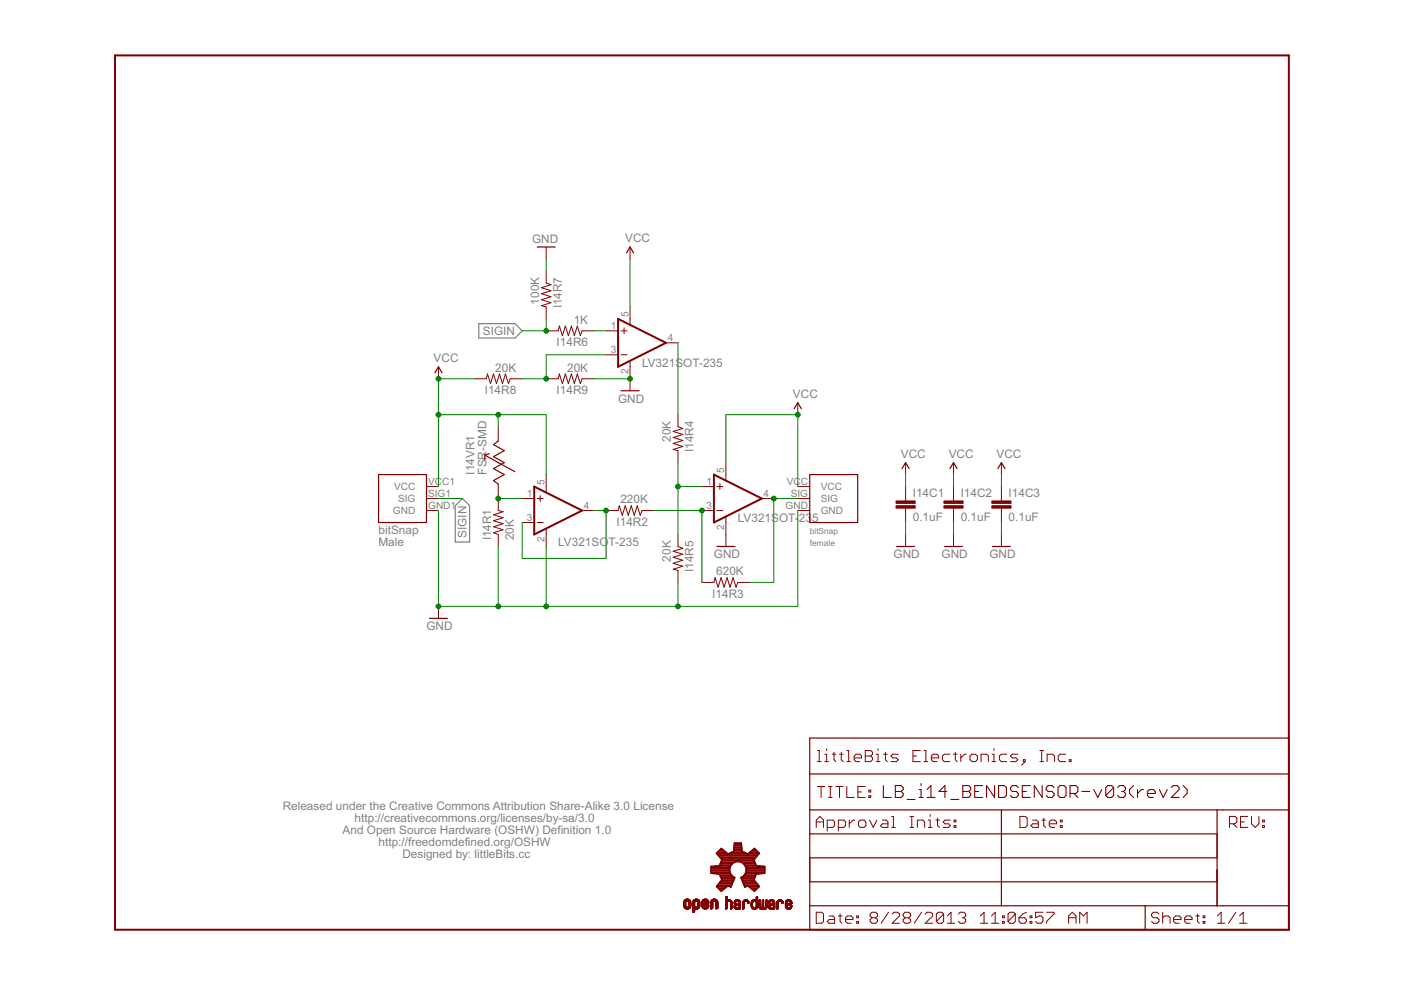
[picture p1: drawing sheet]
<svg xmlns="http://www.w3.org/2000/svg" width="297mm" height="210mm" viewBox="0 0 297 210" stroke-linecap="round" stroke-linejoin="round" font-family="sans-serif">
<path d="M101.5 68.6h7.7l1.5 1.5-1.5 1.6h-7.7zM98 105.7l1.6 1.5v7.7h-3.1v-7.7z" fill="none" stroke="#808080" stroke-width=".25"/>
<g fill="none" stroke="#800000" stroke-width=".21">
<path d="M115.8 52.4v2.5M115.8 57.4v2.6l1 .4-2 .6 2 .6-2 .7 2 .6-2 .6 2 .7-2 .6 1 .3v2.5M133.6 52.4v2.5M93 77.8v2.5M115.8 70.1h2.5l.3-1 .6 2.1 .7-2.1 .6 2.1 .6-2.1 .7 2.1 .6-2.1 .6 2.1 .4-1.1h2.6M128.5 70.1h2.5M128.5 75.2h2.5M131.7 70.1h1.2M131.7 75.2h1.2M132.3 69.5v1.3M133.6 65.1v3.7M133.6 76.6v6.2"/>
<path d="M141.2 72.7h2.5M100.6 80.3h2.5l.3-1 .6 2 .6-2 .7 2 .6-2 .6 2 .7-2 .6 2 .4-1h2.5M105.6 90.5v3M115.8 80.3h2.5l.3-1 .6 2 .7-2 .6 2 .6-2 .7 2 .6-2 .6 2 .4-1h2.6M143.7 87.9v2.6l1.1 .3-2.1 .7 2.1 .6-2.1 .7 2.1 .6-2.1 .6 2.1 .7-2.1 .6 1 .2v2.6M153.9 98.1v3.7M169.1 85.4v2.5M192 98.1v2.5M202.2 98.1v2.5M212.3 98.1v2.5M90.4 105.7h2.6M90.4 108.2h2.6"/>
<path d="M90.4 103.2h2.6M105.6 102.7v5.5l1.1 .3-2.1 .6 2.1 .7-2.1 .6 2.1 .6-2.1 .7 2.1 .6-2.1 .6 1 .4v2.6M110.7 105.7h2.6M110.7 110.8h2.6M113.9 105.7h1.3M113.9 110.8h1.3M114.5 105.1v1.2M115.8 100.6v3.8M115.8 112.2v3.7M123.4 108.2h2.6M128.5 108.2h2.5l.3-1 .6 2.1 .7-2.1 .6 2.1 .6-2.1 .7 2.1 .6-2.1 .6 2.1 .4-1.1h2.6M143.7 113.3v2.6l1.1 .3-2.1 .7 2.1 .6-2.1 .7 2.1 .6-2.1 .6 2.1 .7-2.1 .6 1 .2v2.6"/>
<path d="M148.8 108.2h2.6M148.8 103.2h2.6M152 108.2h1.3M152 103.2h1.3M152.6 102.5v1.3M153.9 109.6v6.3M161.5 105.7h2.6M169.1 105.7h2.6M169.1 108.2h2.6M169.1 103.2h2.6M192 103.2v3M192 107.7v3.1"/>
<path d="M192 113.3v2.6M202.2 103.2v3M202.2 107.7v3.1M202.2 113.3v2.6M212.3 103.2v3M212.3 107.7v3.1M212.3 113.3v2.6M93 128.6v2.5M148.8 123.5h2.6l.2-1 .7 2 .6-2 .6 2 .7-2 .6 2 .6-2 .7 2 .3-1h2.6M173.3 159.1h.4v2.4M174.9 159.9h.4v1.6M175.3 158.7v.4"/>
<path d="M176.4 159.9h.8M176.8 159.5v1.6l.4 .4M178 159.9h.8M178.4 159.5v1.6l.4 .4M179.5 159.1h.4v2.4M183.5 159.1h1.1l.4 .4v.4l-.4 .4 .4 .4v.4l-.4 .4h-1.1zM185.8 159.9h.4v1.6M186.2 158.7v.4M187.3 159.9h.8M187.7 159.5v1.6l.4 .4M190.5 159.9h-1.2l-.4 .4 .4 .4h.8l.4 .4-.4 .4h-1.2M195.1 159.1h-1.5v2.4h1.5"/>
<path d="M195.9 159.1h.4v2.4M201.4 159.9h-1.2l-.4 .4v.8l.4 .4h1.2M202.1 159.9h.8M202.5 159.5v1.6l.4 .4M203.7 159.9v1.6M204.9 159.9h-.4l-.8 .8M210.3 159.9h.4v1.6M210.7 158.7v.4M213.4 159.9h-1.1l-.4 .4v.8l.4 .4h1.1M215.8 159.9h-1.2l-.4 .4 .4 .4h.8l.4 .4-.4 .4h-1.2M220.5 159.1h.8M220.9 159.1v2.4"/>
<path d="M225.9 159.9h-1.2l-.3 .4v.8l.3 .4h1.2M173.1 175.4v-1.5l.7-.8 .8 .8v1.5M173.1 174.3h1.5M173.3 166.8h1.6M173.3 161.5h.8M174.1 166.8v2.3M174.9 161.5h.7M175.4 175.4h1.2l.4-.4v-.7l-.4-.4h-1.2v2.3M175.6 166.8h.8M175.6 169.1h.8M176 166.8v2.3M177.2 166.8h1.6"/>
<path d="M177.7 175.4h1.2l.4-.4v-.7l-.4-.4h-1.2v2.3M178 166.8v2.3M179.5 166.8v2.3h1.6M179.5 161.5h.8M180.1 173.9v1.5M181.1 160.7h1.6v-.4l-.4-.4h-.8l-.4 .4v.8l.4 .4h.8M181.3 173.9h-.5l-.7 .8M181.9 167.9h.8M182 174.3l.4-.4h.8l.4 .4v.7l-.4 .4h-.8l-.4-.4zM183.5 166.8h-1.6v2.3h1.6M183.5 160.3h1.1M184.2 168.7h.4v.4h-.4z"/>
<path d="M184.2 167.5h.4v.4h-.4zM184.4 173.9l.7 1.5 .8-1.5M185.8 161.5h.8M187.1 173.9h.8l.4 .4v1.1h-1.2l-.4-.4 .4-.3h1.2M189 173.1h.4v2.3M189 175.4h.8M192.9 173.1h.8M192.9 175.4h.8M193.3 173.1v2.3M193.6 160.3h.8M194.5 175.4v-1.5h1.2l.3 .4v1.1M195.9 161.5h.8"/>
<path d="M196.8 175.4h.8M196.8 173.9h.4v1.5M197.2 172.7v.4M197.5 160.7h1.5v-.4l-.4-.4h-.7l-.4 .4v.8l.4 .4h.7M198.4 173.9h.8M198.8 173.5v1.5l.4 .4M201.5 173.9h-1.2l-.4 .4 .4 .4h.8l.4 .3-.4 .4h-1.2M202.3 175h.4v.4h-.4zM202.3 173.9h.4v.4h-.4zM205.7 160.3l.4-.4h.7l.4 .4v.8l-.4 .4h-.7l-.4-.4zM208 161.5v-1.6h1.2l.3 .4v1.2M210.3 161.5h.8"/>
<path d="M216.2 173.1h1.2l.4 .4v1.5l-.4 .4h-1.2zM217 161.1h.4v.4h-.4zM217.4 161.5l-.8 .7M218.9 173.9h.8l.4 .4v1.1h-1.2l-.3-.4 .3-.3h1.2M220.5 161.5h.8M220.9 173.9h.8M221.3 173.5v1.5l.4 .4M222 161.5v-1.6h1.2l.4 .4v1.2M222.5 174.7h1.5v-.4l-.4-.4h-.7l-.4 .4v.7l.4 .4h.7M224.8 175h.4v.4h-.4zM224.8 173.9h.4v.4h-.4zM226.7 161.1h.4v.4h-.4z"/>
<path d="M260.7 174.7h1.2l.3-.4v-.8l-.3-.4h-1.2v2.3M261.5 174.7l.7 .7M263 174.3h.8M264.6 173.1h-1.6v2.3h1.6M265.3 173.1v1.6l.8 .7 .8-.7v-1.6M267.7 175h.4v.4h-.4zM267.7 173.9h.4v.4h-.4zM145 192.1h.4M145 192h.4M145 191.9h.4M145 191.8h.4M145 191.7h.4"/>
<path d="M145 191.6h.4M145 191.5h.4M145 191.4h.4M145 191.3h.4M145 192.2l.5 .1M145 192.2h.5M145 191.2h.4M145 192.3h.6M145.1 192.3h1.3M145.1 191h1.3M145.1 190.9h1.2M145.2 192.5h1.1"/>
<path d="M145.2 190.8h1.1M145.2 192.6h1M145.2 190.8h1M145.3 190.7h.8M145.4 192.7h.7M145.4 191.2h-.4M145.5 192.7h.5M145.5 190.7h.5M145.5 191.1h-.5M145.6 190.6h.3M145.9 191.1h.5M145.9 192.3h.5"/>
<path d="M146 191.1h.4M146 192.2h.4M146 191.2h.4M146 191.2h.5M146 192.1h.5M146 192h.5M146 191.9h.5M146 191.8h.5M146 191.7h.5M146 191.6h.5M146 191.5h.5M146 191.4h.5"/>
<path d="M146 191.3h.5M146.3 192.4l-1.2 .1M146.4 192.4h-1.3M146.4 191l-1.4 .1M146.4 192.3h-.5M146.5 192.1l-.5 .1M146.9 193.2h.4M146.9 193.1h.4M146.9 193h.4M146.9 192.9h.4M146.9 192.8h.4M146.9 192.3l1.4 .1"/>
<path d="M146.9 192.3h.6M146.9 192.2h.5M146.9 192.1l.4 .1M146.9 192.1h.4M146.9 192h.4M146.9 191.9h.4M146.9 191.8h.4M146.9 191.7h.4M146.9 191.6h.4M146.9 191.5h.4M146.9 191.4h.4M146.9 191.3h.4"/>
<path d="M146.9 193.4h.1M147 191h1.3M147 190.9h1.2M147.1 190.9h1.1M147.1 193.4h-.2M147.1 190.8h1.1M147.2 190.8h.9M147.2 190.7h.8M147.3 193.3l-.4 .1M147.3 193.3h-.4M147.3 191.2h-.4M147.4 191.1l-.5 .1"/>
<path d="M147.4 190.7h.5M147.5 191.1h-.6M147.5 190.6h.3M147.8 191.1h.5M147.9 192.7h-1M147.9 192.2h.4M147.9 191.1h.4M147.9 191.2h.5M148 192.1h.4M148 191.2h.4M148 192h.4M148 191.9h.4"/>
<path d="M148 191.8h.4M148 191.7h.4M148 191.6h.4M148 191.5h.4M148 191.4h.4M148 191.3h.4M148 192.7h-1.1M148.1 192.6h-1.2M148.2 192.5h-1.3M148.2 192.4l-1.3 .1M148.3 192.4h-1.4M148.3 191l-1.3 .1"/>
<path d="M148.3 192.3h-.5M148.4 192.2h-.5M148.8 192.2h.5M148.8 192.1h.4M148.8 191.5h1.5M148.8 191.5h.4M148.8 191.4h.4M148.8 191.3h.4M148.8 191.2h.4M148.8 192.3h.6M148.8 192.2l.5 .1M148.9 192.3h1.3"/>
<path d="M148.9 192.4h1.3M148.9 191h1.3M148.9 190.9h1.3M148.9 192.4h1.2M149 192.5h1.1M149 190.9h1.1M149 190.8h1.1M149 192.6h1M149.1 192.6h.9M149.1 190.8h.9M149.2 192.7h.7M149.2 190.7h.7"/>
<path d="M149.2 191.3h-.4M149.3 192h-.5M149.3 192.7h.5M149.3 190.7h.5M149.3 191.1l-.5 .1M149.4 192h-.6M149.4 191.1h-.6M149.4 191.5h.9M149.4 190.6h.3M149.5 191.5h.8M149.5 191.9h-.7M149.6 191.9h-.8"/>
<path d="M149.6 191.4h.7M149.7 191.8h-.9M149.7 191.4h.6M149.7 191.1h.5M149.8 192.3h.4M149.8 191.1h.5M149.8 192.2h.5M149.8 191.2h.5M149.8 191.7l-1 .1M149.8 191.3h.5M149.9 192.1h.4M149.9 192h.4"/>
<path d="M149.9 191.9h.4M149.9 191.7h-1.1M150 191.9h.3M150.1 191.6l-1.3 .1M150.2 191.8h.1M150.2 191.6h-1.4M150.2 192.3h-.5M150.2 191l-1.3 .1M150.7 192.7h.3M150.7 192.6h.4M150.7 192.5h.4M150.7 192.4h.4"/>
<path d="M150.7 192.3h.4M150.7 192.2h.4M150.7 192.1h.4M150.7 192h.4M150.7 191.9h.4M150.7 191.8h.4M150.7 191.7h.4M150.7 191.6h.4M150.7 191.5h.4M150.7 191.4h.4M150.7 191.3h.4M150.7 192.7h.2"/>
<path d="M150.8 191h1.3M150.8 190.9h1.3M150.9 190.9h1.1M150.9 190.8h1.1M151 190.8h.9M151 190.7h.8M151.1 192.6h-.4M151.2 191.2h-.5M151.2 190.7h.5M151.2 191.1l-.5 .1M151.3 191.1h-.5M151.3 190.6h.3"/>
<path d="M151.6 191.1h.5M151.7 191.1h.5M151.7 191.2h.5M151.8 192.7h.3M151.8 192.6h.4M151.8 192.5h.4M151.8 192.4h.4M151.8 192.3h.4M151.8 192.2h.4M151.8 192.1h.4M151.8 192h.4M151.8 191.9h.4"/>
<path d="M151.8 191.8h.4M151.8 191.7h.4M151.8 191.6h.4M151.8 191.5h.4M151.8 191.4h.4M151.8 191.3h.4M151.8 191.2h.4M151.8 192.7h.2M152.1 191l-1.3 .1M152.2 192.6h-.4M153.8 192.6h.3M153.8 192.5h.3"/>
<path d="M153.8 192.4h.3M153.8 192.3h.3M153.8 192.2h.3M153.8 192.1h.3M153.8 192h.3M153.8 191.9h.3M153.8 191.8h.3M153.8 191.7h.3M153.8 191.6h.3M153.8 191.5h.3M153.8 191.4h.3M153.8 191.3h.3"/>
<path d="M153.8 191.3h.4M153.8 191.2h.4M153.8 191h1.2M153.8 190.9h1.2M153.8 190.9h1.1M153.8 190.8h1.1M153.8 190.8h.3M153.8 190.7h.3M153.8 190.6h.3M153.8 190.5h.3M153.8 190.4h.3M153.8 190.3h.3"/>
<path d="M153.8 190.2h.3M153.9 190.1h.2M154 190.1h.1M154 192.7h-.2M154.1 192.7h-.3M154.2 191.2l-.4 .1M154.3 191.1l-.5 .1M154.3 190.8h.4M154.4 191.1h-.6M154.6 191.1h.5M154.7 191.1h.5M154.8 191.2h.4"/>
<path d="M154.9 191.3h.3M154.9 192.6h.3M154.9 192.5h.3M154.9 192.4h.3M154.9 192.3h.3M154.9 192.2h.3M154.9 192.1h.3M154.9 192h.3M154.9 191.9h.3M154.9 191.8h.3M154.9 191.7h.3M154.9 191.6h.3"/>
<path d="M154.9 191.5h.3M154.9 191.4h.3M155 192.8h.1M155.1 191l-1.3 .1M155.1 192.7h-.2M155.2 192.7h-.3M155.7 192.4h.3M155.7 192.3l.3 .1M155.7 192.3h.3M155.7 192.2h.2M155.7 192.1h.3M155.7 191.5h.1"/>
<path d="M155.7 191.4h.2M155.7 191.3h.3M155.7 192.4l.4 .1M155.7 191.2h.3M155.7 192.5h.8M155.7 192.6h.8M155.8 192.6h.7M155.8 191.1h1.1M155.9 192.7h.6M155.9 191h.9M155.9 190.9h.9M155.9 191.8h1.1"/>
<path d="M155.9 191.5h-.2M155.9 191.4l-.2 .1M155.9 190.9h.8M156 192.2h-.3M156 191.3h-.3M156 191.2l-.3 .1M156 190.8h.7M156 192.1h-.3M156.1 192.8h.4M156.1 191.7h.9M156.1 191.1l-.4 .1M156.1 190.8h.5"/>
<path d="M156.1 192h-.4M156.2 191.7h.8M156.2 192.8h.1M156.2 191.1h-.5M156.3 192h-.6M156.3 192.5h.2M156.3 191.6h.7M156.4 191.9h-.7M156.4 191.6h.6M156.4 191.1h.5M156.5 191.9h-.7M156.5 191.1h.5"/>
<path d="M156.6 191.5h.4M156.6 191.8h-.7M156.6 191.2h.4M156.7 191.5h.3M156.7 191.2l.3 .1M156.7 191.9h.3M156.7 191.8h.3M156.7 191.3h.3M156.7 192.6h.3M156.7 192.5h.3M156.7 192.4h.3M156.7 192.3h.3"/>
<path d="M156.7 192.2h.3M156.7 192.1h.3M156.7 192h.3M156.7 191.4h.3M156.9 192.7h-.2M157 192.7h-.3M157.5 192.6h.3M157.5 192.5h.3M157.5 192.4h.3M157.5 192.3h.3M157.5 192.2h.3M157.5 192.1h.3"/>
<path d="M157.5 192h.3M157.5 191.9h.3M157.5 191.8h.3M157.5 191.7h.3M157.5 191.6h.3M157.5 191.5h.3M157.5 191.4h.3M157.5 191.3h.3M157.5 192.8h.1M157.6 191h1.1M157.6 192.7h-.1M157.6 190.9h1"/>
<path d="M157.7 192.7h-.2M157.7 190.9h.9M157.8 190.8h.7M157.8 191.2l-.3 .1M157.9 191.2h-.4M157.9 190.8h.5M157.9 191.1l-.4 .1M158.1 191.1h-.6M158.2 191.1h.5M158.4 191.1h.4M158.4 191.2h.4M158.5 191.2h.3"/>
<path d="M158.5 191.3h.3M158.5 191.3l.3 .1M158.5 191.4h.3M158.6 191.5h.1M158.7 191l-1.1 .1M159.3 192.1h.3M159.3 192h.3M159.3 191.9h.3M159.3 191.8h.3M159.3 191.7h.3M159.3 191.6h.3M159.3 191.5h.3"/>
<path d="M159.3 192.2h.3M159.3 191.4h.3M159.3 192.3h.3M159.3 192.3l.4 .1M159.3 191.2h.4M159.3 192.4h.4M159.4 192.4l.5 .1M159.4 192.5h1.1M159.4 192.6h1.1M159.4 191h1.2M159.5 192.6h.9M159.5 190.9h1.1"/>
<path d="M159.6 192.7h.8M159.6 190.9h1M159.6 191.3h-.3M159.6 192.7h.7M159.6 190.8h1M159.6 191.2h-.3M159.7 190.8h.5M159.7 192.8h.5M159.7 191.1l-.4 .1M159.9 191.1h-.5M159.9 192.8h.1M160 191.1h.6"/>
<path d="M160.1 192.5h.4M160.2 192.4h.4M160.2 191.1h.4M160.3 191.2h.3M160.3 192.3h.3M160.3 192.2h.3M160.3 191.3h.3M160.3 192.1h.3M160.3 192h.3M160.3 191.9h.3M160.3 191.8h.3M160.3 191.7h.3"/>
<path d="M160.3 191.6h.3M160.3 191.5h.3M160.3 191.4h.3M160.3 190.8h.3M160.3 190.7h.3M160.3 190.6h.3M160.3 190.5h.3M160.3 190.4h.3M160.3 190.3h.3M160.3 190.2h.3M160.4 191.9h.2M160.4 191.8h.2"/>
<path d="M160.4 191.6h.2M160.4 191.5h.2M160.4 190.3h.2M160.4 190.2h.2M160.4 190.1h.2M160.5 190.1h.1M160.6 192.3l-.4 .1M160.6 191l-1.2 .1M160.9 192.4h.4M160.9 192.3h.3M160.9 192.2h.3M160.9 192.1h.3"/>
<path d="M160.9 192h.3M160.9 191.9h.3M160.9 191.8h.3M160.9 191.7h.3M160.9 191.6h.3M160.9 191.5h.3M160.9 191.4h.3M160.9 191.3h.3M160.9 191.2h.3M160.9 191.1h.3M160.9 191h.3M160.9 190.9h.3"/>
<path d="M161 192.5h1.6M161 192.4l.4 .1M161 192.6h1.5M161 190.8h.2M161.1 192.7h1.4M161.1 190.8h.1M161.1 192.7h.6M161.2 192.8h.4M161.5 192.8h.1M161.5 192.5h.6M161.5 192.4h.5M161.6 192.4h.3"/>
<path d="M161.6 192.3h.3M161.6 192.2h.3M161.6 192.1h.3M161.6 192h.3M161.6 191.9h.3M161.6 191.8h.3M161.6 191.7h.3M161.6 191.6h.3M161.6 191.5h.3M161.6 191.4h.3M161.6 191.3h.3M161.6 191.2h.3"/>
<path d="M161.6 191.1h.3M161.6 191h.3M161.6 190.9h.3M161.7 190.8h.2M161.8 192.7h.6M161.8 190.8h.1M161.9 192.8h.4M162.2 192.5h.4M162.3 192.4h.3M162.3 192.3h.3M162.3 192.2h.3M162.3 192.1h.3"/>
<path d="M162.3 192h.3M162.3 191.9h.3M162.3 191.8h.3M162.3 191.7h.3M162.3 191.6h.3M162.3 191.5h.3M162.3 191.4h.3M162.3 191.3h.3M162.3 191.2h.3M162.3 191.1h.3M162.3 191h.3M162.3 190.9h.3"/>
<path d="M162.4 190.8h.2M162.5 190.8h.1M162.9 192.4h.4M162.9 192.3l.3 .1M162.9 192.3h.3M162.9 192.2h.3M162.9 192.1h.3M162.9 191.5h.1M162.9 191.3h.3M162.9 192.4l.5 .1M163 192.5h.8M163 192.6h.8"/>
<path d="M163 191.1h1.1M163.1 191h1M163.1 192.7h.7M163.1 191.5h-.2M163.1 190.9h1M163.2 191.4l-.3 .1M163.2 190.9h.8M163.2 192.7h.6M163.2 191.4h-.3M163.2 191.3l-.3 .1M163.2 190.8h.7M163.3 191.2l-.4 .1"/>
<path d="M163.3 192.1h-.4M163.3 191.7h1M163.3 191.2h-.3M163.3 192.8h.4M163.4 192h-.5M163.4 191.1l-.4 .1M163.4 190.8h.4M163.4 191.7h.9M163.5 191.1h-.5M163.5 192h-.5M163.6 192.5h.1M163.6 191.6h.7"/>
<path d="M163.6 191.9h-.6M163.7 191.1h.5M163.7 191.6h.6M163.8 191.9h-.8M163.8 191.1h.4M163.8 191.5h.5M163.9 191.8h-.8M163.9 191.2h.3M163.9 191.5h.4M163.9 191.3h.4M164 192.6h.3M164 192.5h.3"/>
<path d="M164 192.4h.3M164 192.3h.3M164 192.2h.3M164 192.1h.3M164 192h.3M164 191.9h.3M164 191.8h.3M164 191.4h.3M164 191.3h.3M164 192.8h.1M164.2 192.7h-.2M164.3 192.6h-.3"/>
<path d="M164.3 191.8h-1.1M164.7 192.6h.3M164.7 192.5h.3M164.7 192.4h.3M164.7 192.3h.3M164.7 192.2h.3M164.7 192.1h.3M164.7 192h.3M164.7 191.9h.3M164.7 191.8h.3M164.7 191.7h.3M164.7 191.6h.3"/>
<path d="M164.7 191.5h.3M164.7 191.4h.3M164.7 191.3h.3M164.7 191.2h.4M164.8 192.8h.1M164.9 192.7h-.2M164.9 191h1M164.9 190.9h1M165 192.7h-.3M165 190.9h.8M165 191.3h-.3M165.1 190.8h.7"/>
<path d="M165.1 191.2h-.4M165.1 190.8h.5M165.2 191.1l-.4 .1M165.3 191.1h-.5M165.5 191.1h.5M165.6 191.1h.4M165.7 191.2h.3M165.7 191.2h.4M165.8 191.3h.3M165.8 191.5h.2M165.8 191.4h.3M166 191l-1.2 .1"/>
<path d="M166.1 191.4l-.3 .1M166.5 192.2l.4 .1M166.5 192.2h.3M166.5 192.1h.3M166.5 191.7h1.2M166.5 191.6h.3M166.5 191.5h.3M166.5 191.4h.3M166.5 191.3h.3M166.5 192.3h.4M166.5 191.2h.4M166.6 192.3h.3"/>
<path d="M166.6 192.4h.4M166.6 192.4l.5 .1M166.6 192.5h1.2M166.6 191.1h1.2M166.7 192.6h1M166.7 191h1M166.7 190.9h1M166.8 192.7h.8M166.8 190.9h.8M166.9 192.1h-.4M166.9 190.8h.7M166.9 192.7h.6"/>
<path d="M166.9 191.2h-.3M167 192h-.5M167 190.8h.4M167 191.1l-.4 .1M167 192.8h.4M167.1 192h-.6M167.1 191.1h-.5M167.2 192.8h.1M167.2 191.9h-.7M167.3 191.1h.5M167.3 192.5h.5M167.3 191.9h-.8"/>
<path d="M167.4 191.5h.5M167.4 191.8h-.9M167.4 191.1h.5M167.5 192.4h.4M167.5 191.2h.4M167.6 192.3h.3M167.6 191.3h.3M167.6 191.4h.3M167.6 192.2h.3M167.6 191.7l-1.1 .1M167.6 192.1h.3M167.6 192h.3"/>
<path d="M167.8 192h.1M167.8 192.4h-.4M167.8 191.6l-.8 .1M167.9 192.3h-.4M167.9 191.6h-.8M167.9 191.5l-.7 .1M173.1 193.4h1.1l.4 .4v1.6l-.4 .3h-1.1zM175.8 194.2h.8l.4 .4v1.1h-1.2l-.4-.3 .4-.4h1.2M177.7 194.2h.8M178.1 193.8v1.6l.4 .3M179.3 195h1.5v-.4l-.3-.4h-.8l-.4 .4v.8l.4 .3h.8M181.6 195.4h.4v.3h-.4z"/>
<path d="M181.6 194.2h.4v.4h-.4zM184.9 194.6l-.4 .4v.4l.4 .3h.8l.3-.3v-.4l-.3-.4M184.9 194.6l-.4-.4v-.4l.4-.4h.8l.3 .4v.4l-.3 .4M184.9 194.6h.8M188.4 193.4l-1.6 2.3M189.2 193.8l.3-.4h.8l.4 .4v.4l-1.5 1.5h1.5M191.9 194.6l-.4 .4v.4l.4 .3h.8l.4-.3v-.4l-.4-.4M191.9 194.6l-.4-.4v-.4l.4-.4h.8l.4 .4v.4l-.4 .4M191.9 194.6h.8M195.4 193.4l-1.6 2.3M196.2 193.8l.4-.4h.7l.4 .4v.4l-1.5 1.5h1.5M200.1 193.8v1.6l-.4 .3h-.8l-.4-.3"/>
<path d="M200.1 193.8l-.4-.4h-.8l-.4 .4v1.6M200.1 193.8l-1.6 1.6M200.9 195.7h1.5M200.9 194.2l.7-.8v2.3M203.2 193.8l.4-.4h.8l.3 .4v.4l-.3 .4M204 194.6h.4M204.4 194.6l.3 .4v.4l-.3 .3h-.8l-.4-.3M207.9 195.7h1.5M207.9 194.2l.7-.8v2.3M210.2 195.7h1.6M210.2 194.2l.8-.8v2.3M212.6 195.4h.3v.3h-.3z"/>
<path d="M212.6 194.2h.3v.4h-.3zM215.3 193.8v1.6l-.4 .3h-.8l-.4-.3M215.3 193.8l-.4-.4h-.8l-.4 .4v1.6M215.3 193.8l-1.6 1.6M216 194.6h1.2l.4 .4v.4l-.4 .3h-.7l-.5-.3zM217.6 193.4l-.8 .4-.8 .8M218.4 195.4h.4v.3h-.4zM218.4 194.2h.4v.4h-.4zM221.1 193.4h-1.5v1.2l.7-.4h.4l.4 .4v.8l-.4 .3h-.8l-.3-.3M221.9 193.4h1.6v.4l-1.6 1.6v.3M226.6 194.6h1.5M226.6 195.7v-1.5l.8-.8 .7 .8v1.5"/>
<path d="M228.9 195.7v-2.3l.8 .8 .8-.8v2.3M245.7 193.8l-.4-.4h-.7l-.4 .4v.4l.4 .4h.7l.4 .4v.4l-.4 .3h-.7l-.4-.3M246.5 194.6l.4-.4h.8l.4 .4v1.1M246.5 193.4v2.3M248.8 195h1.6v-.4l-.4-.4h-.8l-.4 .4v.8l.4 .3h.8M251.2 195h1.5v-.4l-.4-.4h-.7l-.4 .4v.8l.4 .3h.7M253.5 194.2h.8M253.9 193.8v1.6l.4 .3M255.1 195.4h.4v.3h-.4zM255.1 194.2h.4v.4h-.4zM258.1 195.7h1.6M258.1 194.2l.8-.8v2.3"/>
<path d="M262 193.4l-1.5 2.3M262.8 195.7h1.6M262.8 194.2l.8-.8v2.3"/>
</g>
<path d="M24.4 11.7h248.9v185.4h-248.9zM131 67.6l10.2 5.1-10.2 5.1zM113.3 103.2l10.1 5-10.1 5.1zM151.4 100.6l10.1 5.1-10.1 5.1z" fill="none" stroke="#800000" stroke-width=".42"/>
<g fill="#800000" stroke="#800000" stroke-width=".21">
<path d="M190 107.2h4v.5h-4z"/>
<path d="M190 106.2h4v.5h-4z"/>
<path d="M200.1 107.2h4.1v.5h-4.1z"/>
<path d="M200.1 106.2h4.1v.5h-4.1z"/>
<path d="M210.3 107.2h4.1v.5h-4.1z"/>
<path d="M210.3 106.2h4.1v.5h-4.1z"/>
</g>
<g fill="none" stroke="#800000" stroke-width=".25">
<path d="M113.9 52.4h3.8M132.8 53.6l.8-1.2 .7 1.2M92.2 79l.8-1.2 .7 1.2M102.8 96.5l6.3 3.5M102.8 96.5v1M103.7 96.2l-.9 .3M105.6 93.5l-1 .8 2.3 1.2-2.3 1.3 2.3 1.3-2.3 1.3 2.3 1.2-2.3 1.3 1 .8M131.7 82.8h3.8M168.4 86.7l.7-1.3 .8 1.3M191.2 99.4l.8-1.3 .8 1.3M201.4 99.4l.8-1.3 .7 1.3M211.6 99.4l.7-1.3 .8 1.3"/>
<path d="M80.3 100.6h10.1v10.2h-10.1zM152 115.9h3.8M171.7 100.6h10.1v10.2h-10.1zM190.1 115.9h3.8M200.3 115.9h3.8M210.4 115.9h3.8M91.1 131.1h3.8M171.7 156.5h101.6v40.6h-101.6zM171.7 171.7h101.6M171.7 164.1h101.6M171.7 176.8h86.3M212.3 171.7v20.3"/>
<path d="M258 171.7v20.3M171.7 192h101.6M171.7 181.9h86.3M171.7 187h86.3M242.8 192v5.1"/>
</g>
<g fill="none" stroke="#800000" stroke-width=".23">
<path d="M187.3 166.6v2.5h1.7M189.8 166.6h1.3l.4 .4v.4l-.4 .4 .4 .4v.5l-.4 .4h-1.3zM189.8 167.8h1.3M192.3 169.5h1.7M194.9 169.1h.8M194.9 167.4h.4v1.7M195.3 166.1v.5M196.6 169.1h1.6M196.6 167.4l.8-.8v2.5M200.7 167.8h-1.6l1.2-1.2v2.5M201.6 169.5h1.7M204.1 166.6h1.3l.4 .4v.4l-.4 .4 .4 .4v.5l-.4 .4h-1.3z"/>
<path d="M204.1 167.8h1.3M206.7 167.8h.8M208.3 166.6h-1.6v2.5h1.6M210.9 166.6v2.5l-1.7-2.5v2.5M211.7 166.6h1.3l.4 .4v1.7l-.4 .4h-1.3zM215.9 167l-.4-.4h-.8l-.5 .4v.4l.5 .4h.8l.4 .4v.5l-.4 .4h-.8l-.5-.4M216.7 167.8h.9M218.4 166.6h-1.7v2.5h1.7M221 166.6v2.5l-1.7-2.5v2.5M223.5 167l-.4-.4h-.9l-.4 .4v.4l.4 .4h.9l.4 .4v.5l-.4 .4h-.9l-.4-.4M224.7 166.6h.9l.4 .4v1.7l-.4 .4h-.9l-.4-.4v-1.7zM226.9 168.2h1.2l.4-.4v-.8l-.4-.4h-1.2v2.5"/>
<path d="M227.7 168.2l.8 .9M229.4 167.8h1.7M231.9 167.4l.8 1.7 .9-1.7M236.1 167v1.7l-.4 .4h-.9l-.4-.4M236.1 167l-.4-.4h-.9l-.4 .4v1.7M236.1 167l-1.7 1.7M237 167l.4-.4h.8l.4 .4v.4l-.4 .4M237.8 167.8h.4M238.2 167.8l.4 .4v.5l-.4 .4h-.8l-.4-.4M240.3 166.6l-.8 .8v.8l.8 .9M241.2 167.4v1.7M242.4 167.4h-.4l-.8 .8"/>
<path d="M243.3 168.2h1.6v-.4l-.4-.4h-.8l-.4 .4v.9l.4 .4h.8M245.8 167.4l.8 1.7 .9-1.7M248.3 167l.5-.4h.8l.4 .4v.4l-1.7 1.7h1.7M250.8 166.6l.9 .8v.8l-.9 .9"/>
</g>
<g fill="none" stroke="#800000" stroke-width=".38">
<path d="M155.7 179.7h1.5M155.7 179.3h1.5M155.7 179h1.5M150.8 184.9h3.9M150.8 184.6h3.9M150.8 184.2h3.9M150.8 183.9h3.9M152 188h2M152 185.3h2.9M152.1 181.1h2.2M152.1 187.7h3M152.1 180.7h1.8"/>
<path d="M152.4 181.4h8.1M152.4 188.4h1.2M152.4 187.3h2.8M152.5 180.4h1M152.6 183.5h2.3M152.6 181.8h7.7M152.7 185.6h2.4M152.7 187h2.7M152.7 183.1l.4-.7-1.2-1.5 1-1 1.5 1.2 1.2-.5 .1-1.8h1.4l.2 1.8 1.2 .5 1.5-1.2 1 1-1.2 1.5 .5 1.1 1.8 .2v1.4l-1.8 .2-.5 1.2 1.2 1.4-1 1-1.5-1.1-.6 .3M152.7 183.1l-.1 .4-1.8 .2v1.4l1.8 .2 .5 1.2-1.2 1.4 1 1 1.5-1.1 .5 .3M152.7 188.7h.5M152.7 183.2h2.5"/>
<path d="M152.8 185.9h2.7M152.8 180h.2M152.9 182.8h2.8M152.9 182.1h7.1M153 186.6h2.5M153 186.3h2.7M153.1 182.5h6.8M154.4 181.1h4.1M154.7 183.9a1.86 1.86 0 0 0 .8 2M154.9 188h.1M155.2 180.7h2.5M155.5 185.9l.3 .2-.9 2"/>
<path d="M155.6 180.4h1.7M155.6 180h1.7M155.7 182.8l-.5 .3-.5 .8M155.7 182.8l.9-.2 1.1 .5M157.2 182.8h2.8M157.2 186.3h2.7M157.4 186.6h2.5M157.4 185.9h2.7M157.4 185.9l-.3 .2 .8 2M157.5 187h2.7M157.6 187.3h2.9M157.7 183.1l.4 .8"/>
<path d="M157.7 183.2h2.5M157.8 185.6h2.4M157.8 187.7h2.9M157.9 188h.1M158 183.5h2.3M158 185.3h2.8M158.1 183.9a1.82 1.82 0 0 1-.7 2M158.1 183.9h4M158.2 184.9h3.9M158.2 184.6h3.9M158.2 184.2h3.9M158.6 181.1h2.2"/>
<path d="M158.9 188h1.9M159 180.7h1.8M159.3 188.4h1.2M159.4 180.4h1M159.7 188.7h.4M159.9 180h.2"/>
</g>
<g fill="none" stroke="#008000" stroke-width=".21">
<path d="M115.8 54.9v2.5M133.6 54.9v10.2M115.8 67.6v2.5h-5.1M126 70.1h2.5M128.5 75.2h-12.7v5.1h-5.1M143.7 72.7v15.2M93 87.9h22.8v12.7M100.6 80.3h-7.6v22.9M105.6 87.9v2.6M126 80.3h7.6M143.7 98.1v15.2M153.9 98.1v-10.2h15.2v15.3"/>
<path d="M93 108.2v20.4h76.1v-20.4M93 105.7h5M105.6 115.9v12.7M105.6 105.7h5.1M115.8 115.9v12.7M126 108.2h2.5v10.2h-17.8v-7.6M138.7 108.2h10.1v15.3M143.7 103.2h5.1M169.1 105.7h-5v17.8h-5.1M192 100.6v2.6M192 110.8v2.5M202.2 100.6v2.6"/>
<path d="M202.2 110.8v2.5M212.3 100.6v2.6M212.3 110.8v2.5M143.7 123.5v5.1"/>
</g>
<g fill="#008000" stroke="#008000" stroke-width=".21">
<circle cx="93" cy="87.9" r=".51"/>
<circle cx="93" cy="80.3" r=".51"/>
<circle cx="105.6" cy="87.9" r=".51"/>
<circle cx="169.1" cy="87.9" r=".51"/>
<circle cx="128.5" cy="108.2" r=".51"/>
<circle cx="164.1" cy="105.7" r=".51"/>
<circle cx="115.8" cy="128.6" r=".51"/>
<circle cx="93" cy="128.6" r=".51"/>
<circle cx="105.6" cy="128.6" r=".51"/>
<circle cx="143.7" cy="128.6" r=".51"/>
<circle cx="133.6" cy="80.3" r=".51"/>
<circle cx="105.6" cy="105.7" r=".51"/>
<circle cx="148.8" cy="108.2" r=".51"/>
<circle cx="143.7" cy="103.2" r=".51"/>
<circle cx="115.8" cy="70.1" r=".51"/>
<circle cx="115.8" cy="80.3" r=".51"/>
</g>
<g font-size="2.8" fill="#808080">
<text x="112.8" y="51.6">GND</text>
<text x="132.6" y="51.4">VCC</text>
<text x="114.3" y="64.6" transform="rotate(-90 114.3 64.6)">100K</text>
<text x="119.1" y="65.4" transform="rotate(-90 119.1 65.4)">I14R7</text>
<text x="102.4" y="71">SIGIN</text>
<text x="121.6" y="68.6">1K</text>
<text x="91.9" y="76.8">VCC</text>
<text x="118" y="73.4">I14R6</text>
<text x="136.1" y="77.8">LV321SOT-235</text>
<text x="102.8" y="83.6">I14R8</text>
<text x="105" y="78.8">20K</text>
<text x="118" y="83.6">I14R9</text>
<text x="120.2" y="78.8">20K</text>
<text x="131" y="85.4">GND</text>
<text x="168.1" y="84.4">VCC</text>
<text x="142.2" y="93.7" transform="rotate(-90 142.2 93.7)">20K</text>
<text x="147" y="95.9" transform="rotate(-90 147 95.9)">I14R4</text>
<text x="100.6" y="100.6" transform="rotate(-90 100.6 100.6)">I14VR1</text>
<text x="103.1" y="100.6" transform="rotate(-90 103.1 100.6)">FSR-SMD</text>
<text x="191" y="97.1">VCC</text>
<text x="201.1" y="97.1">VCC</text>
<text x="211.3" y="97.1">VCC</text>
<text x="131.5" y="106.7">220K</text>
<text x="193.5" y="105.3">I14C1</text>
<text x="203.7" y="105.3">I14C2</text>
<text x="213.8" y="105.3">I14C3</text>
<text x="80.3" y="113.3">bitSnap</text>
<text x="130.7" y="111.5">I14R2</text>
<text x="156.4" y="110.8">LV321SOT-</text>
<text x="169.4" y="110.8">23</text>
<text x="172.2" y="110.8">5</text>
<text x="193.5" y="110.4">0.1uF</text>
<text x="203.7" y="110.4">0.1uF</text>
<text x="213.8" y="110.4">0.1uF</text>
<text x="80.3" y="115.9">Male</text>
<text x="98.9" y="114" transform="rotate(-90 98.9 114)">SIGIN</text>
<text x="104.2" y="114.6" transform="rotate(-90 104.2 114.6)">I14R1</text>
<text x="109" y="114.6" transform="rotate(-90 109 114.6)">20K</text>
<text x="118.4" y="115.9">LV321SO</text>
<text x="129" y="115.9">T-235</text>
<text x="142.2" y="119.1" transform="rotate(-90 142.2 119.1)">20K</text>
<text x="151.4" y="118.4">GND</text>
<text x="189.5" y="118.4">GND</text>
<text x="199.6" y="118.4">GND</text>
<text x="209.8" y="118.4">GND</text>
<text x="147" y="121.3" transform="rotate(-90 147 121.3)">I14R5</text>
<text x="151.9" y="122">620K</text>
<text x="151" y="126.8">I14R3</text>
<text x="90.4" y="133.6">GND</text>
<text x="59.9" y="171.7">Released under the Creative Commons Attribution Share-Alike 3.0 License</text>
<text x="72.6" y="176.8">And Open Source Hardware (OSHW) Definition 1.0</text>
<text x="75.2" y="174.3">http://creativecommons.org/licenses/by-sa/3.0</text>
<text x="80.3" y="179.3">http://freedomdefined.org/OSHW</text>
<text x="85.3" y="181.9">Designed by: littleBits.cc</text>
</g>
<g font-size="2.4" fill="#808080">
<text x="129.5" y="69.8">1</text>
<text x="133.2" y="67.3" transform="rotate(-90 133.2 67.3)">5</text>
<text x="129.5" y="74.9">3</text>
<text x="141.6" y="72.3">4</text>
<text x="133.2" y="79.3" transform="rotate(-90 133.2 79.3)">2</text>
<text x="153.6" y="100.3" transform="rotate(-90 153.6 100.3)">5</text>
<text x="83.6" y="103.9">VCC</text>
<text x="84.4" y="106.5">SIG</text>
<text x="90.8" y="102.8">VCC1</text>
<text x="90.8" y="105.3">SIG1</text>
<text x="90.8" y="107.9">GND1</text>
<text x="111.7" y="105.3">1</text>
<text x="115.5" y="102.8" transform="rotate(-90 115.5 102.8)">5</text>
<text x="123.8" y="107.9">4</text>
<text x="149.8" y="107.9">3</text>
<text x="149.8" y="102.8">1</text>
<text x="161.9" y="105.3">4</text>
<text x="166.6" y="107.9">GND</text>
<text x="166.8" y="102.8">VC</text>
<text x="167.6" y="105.3">SIG</text>
<text x="169.8" y="102.8">C</text>
<text x="174" y="103.9">VCC</text>
<text x="174" y="106.5">SIG</text>
<text x="83.3" y="109">GND</text>
<text x="111.7" y="110.4">3</text>
<text x="153.6" y="112.3" transform="rotate(-90 153.6 112.3)">2</text>
<text x="174" y="109">GND</text>
<text x="115.5" y="114.9" transform="rotate(-90 115.5 114.9)">2</text>
</g>
<g font-size="2" fill="#808080">
<text x="171.7" y="113.3">bitSnap</text>
<text x="171.7" y="115.9">female</text>
</g>
</svg>
